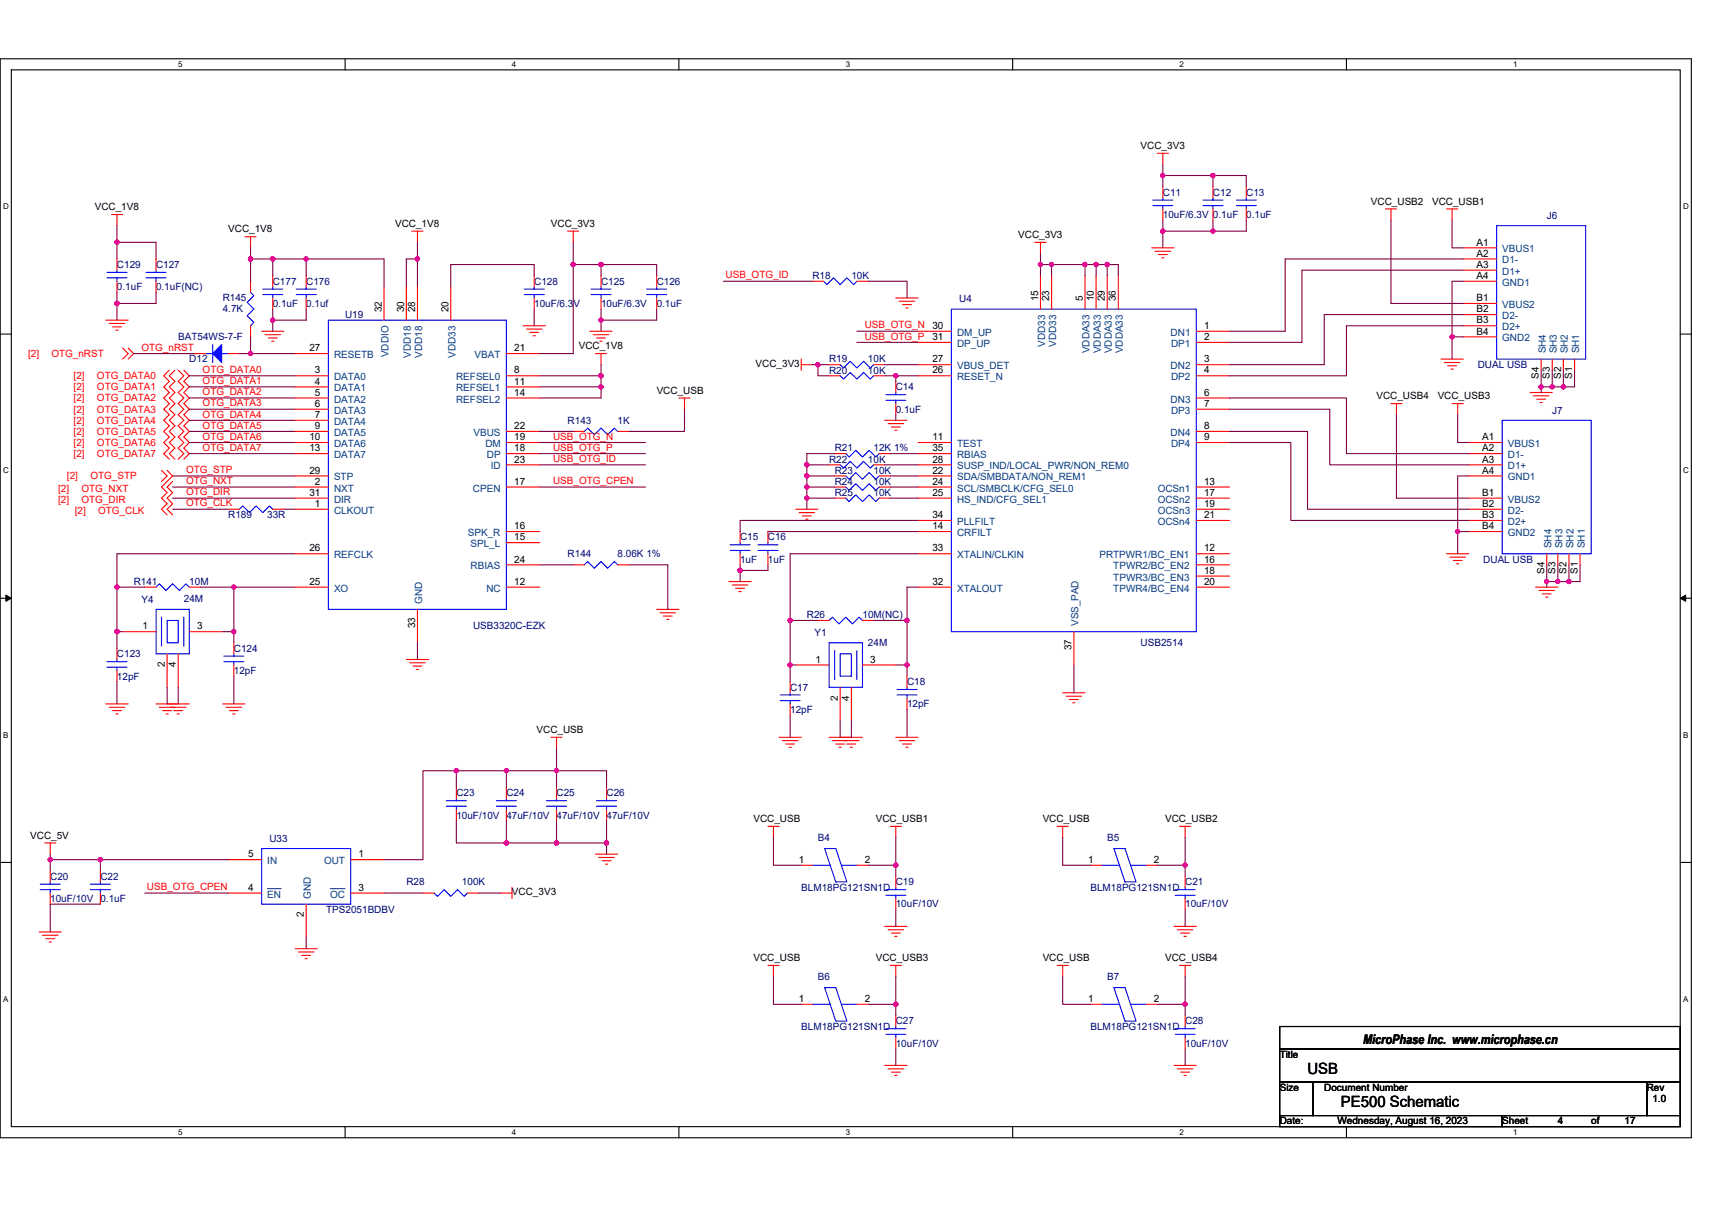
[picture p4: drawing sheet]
<svg xmlns="http://www.w3.org/2000/svg" width="297mm" height="210mm" viewBox="0 0 297 210" stroke-linecap="round" stroke-linejoin="round" font-family="sans-serif">
<path d="M0 10.2h293.5v187.2h-293.5zM2 12.1h289.5v183.4h-289.5z" fill="none" stroke="#000" stroke-width=".19"/>
<g fill="#fff">
<path d="M30.9 10.4h.8v1.6h-.8z"/>
<path d="M30.9 195.7h.8v1.6h-.8z"/>
</g>
<path d="M59.9 10.2v1.9M59.9 195.5v1.9" fill="none" stroke="#000" stroke-width=".19"/>
<g fill="#fff">
<path d="M88.8 10.4h.8v1.6h-.8z"/>
<path d="M88.8 195.7h.8v1.6h-.8z"/>
</g>
<path d="M117.8 10.2v1.9M117.8 195.5v1.9" fill="none" stroke="#000" stroke-width=".19"/>
<g fill="#fff">
<path d="M146.7 10.4h.8v1.6h-.8z"/>
<path d="M146.7 195.7h.8v1.6h-.8z"/>
</g>
<path d="M175.7 10.2v1.9M175.7 195.5v1.9" fill="none" stroke="#000" stroke-width=".19"/>
<g fill="#fff">
<path d="M204.7 10.4h.7v1.6h-.7z"/>
<path d="M204.7 195.7h.7v1.6h-.7z"/>
</g>
<path d="M233.6 10.2v1.9M233.6 195.5v1.9" fill="none" stroke="#000" stroke-width=".19"/>
<g fill="#fff">
<path d="M262.6 10.4h.7v1.6h-.7z"/>
<path d="M262.6 195.7h.7v1.6h-.7z"/>
<path d="M.5 35.1h1v1.5h-1z"/>
<path d="M292 35.1h1v1.5h-1z"/>
<path d="M.5 80.9h1v1.5h-1z"/>
<path d="M292 80.9h1v1.5h-1z"/>
</g>
<path d="M0 58h2M291.5 58h2" fill="none" stroke="#000" stroke-width=".19"/>
<g fill="#fff">
<path d="M.5 126.7h.9v1.6h-.9z"/>
<path d="M292 126.7h.9v1.6h-.9z"/>
</g>
<path d="M0 103.8h2M291.5 103.8h2" fill="none" stroke="#000" stroke-width=".19"/>
<path d="M1 103.3l1 .5-1 .6zM291.5 103.8l1-.5v1.1z" fill="#000" stroke="#000" stroke-width=".17"/>
<g fill="#fff">
<path d="M.5 172.6h.9v1.5h-.9z"/>
<path d="M292 172.6h.9v1.5h-.9z"/>
</g>
<path d="M0 149.7h2M291.5 149.7h2M222 178.1h69.5v3.9h-69.5zM222 182h69.5v5.8h-69.5zM222 187.8h5.8v5.8h-5.8zM222 193.6h38.6v1.9h-38.6zM227.8 187.8h57.9v5.8h-57.9zM260.6 193.6h30.9v1.9h-30.9zM285.7 187.8h5.8v5.8h-5.8z" fill="none" stroke="#000" stroke-width=".19"/>
<g fill="none" stroke="#f00" stroke-width=".19">
<path d="M19.3 37.2h2M20.3 37.2v2M200.8 26.6h1.9M201.8 32.4v1.9M201.8 36.3v1.9M201.8 26.6v1.9M210.5 32.4v1.9M210.5 36.3v1.9M216.2 32.4v1.9M216.2 36.3v1.9M240.4 36.3h1.9M241.3 36.3v1.9"/>
<path d="M251 36.3h1.9M251.9 36.3v1.9M18.4 55.6h3.8M19 56.1h2.7M19.5 56.7h1.6M20.1 57.3h.4M20.3 44.9v2M20.3 48.8v1.9M27.1 44.9v2M27.1 48.8v1.9M42.5 41.1h1.9M43.5 41.1v1.9"/>
<path d="M43.5 48.8v1.9M43.5 56.5v2M45.4 57.5h3.9M46 58.1h2.7M46.6 58.7h1.5M47.1 59.2h.4M47.3 47.8v2M47.3 51.7v1.9M53.1 47.8v2M53.1 51.7v1.9M66.6 49.8v5.8M70.5 49.8v5.8"/>
<path d="M71.5 40.1h1.9M72.4 40.1v2M72.4 49.8v5.8M78.2 49.8v5.8M90.8 56.5h3.8M91.4 57.1h2.6M91.9 57.7h1.6M92.5 58.3h.4M92.7 47.8v2M92.7 51.7v1.9M98.5 40.1h1.9M99.5 40.1v2"/>
<path d="M102.3 57.5h3.9M102.9 58.1h2.7M103.5 58.7h1.5M104.1 59.2h.4M104.3 47.8v2M104.3 51.7v1.9M113.9 47.8v2M113.9 51.7v1.9M140.9 48.8h2M148.7 48.8h1.9M155.4 51.7h3.9M156 52.3h2.7"/>
<path d="M156.6 52.9h1.5M157.2 53.4h.4M159.3 57.5h5.8M159.3 59.4h5.8M179.6 42.1h1.9M180.5 42.1v1.9M180.5 47.8v5.8M182.5 47.8v5.8M188.3 47.8v5.8M190.2 47.8v5.8M192.1 47.8v5.8M194 47.8v5.8"/>
<path d="M199.8 43h3.9M200.4 43.6h2.7M201 44.2h1.5M201.6 44.7h.3M207.6 57.5h5.7M207.6 59.4h5.7M253.9 43h5.8M253.9 44.9h5.8M253.9 46.9h5.8M253.9 48.8h5.8M253.9 52.7h5.8M253.9 54.6h5.8"/>
<path d="M253.9 56.5h5.8M253.9 58.5h5.8M21.3 60.4l.9 1-.9 .9M22.2 60.4l1 1-1 .9M29.4 64.2l-1 1 1 1-1 .9 1 1-1 1 1 .9-1 1 1 1-1 .9 1 1-1 1 1 .9-1 1 1 1-1 .9 1 1M30.3 64.2l-.9 1 .9 1-.9 .9 .9 1-.9 1 .9 .9-.9 1 .9 1-.9 .9 .9 1-.9 1 .9 .9-.9 1 .9 1-.9 .9 .9 1M30.9 64.2l1 1-1 1 1 .9-1 1 1 1-1 .9 1 1-1 1 1 .9-1 1 1 1-1 .9 1 1-1 1 1 .9-1 1M31.9 64.2l.9 1-.9 1 .9 .9-.9 1 .9 1-.9 .9 .9 1-.9 1 .9 .9-.9 1 .9 1-.9 .9 .9 1-.9 1 .9 .9-.9 1M33.8 61.4h1.9M39.6 61.4h1.9M51.2 61.4h5.8M51.2 65.2h5.8"/>
<path d="M51.2 67.1h5.8M51.2 69.1h5.8M51.2 71h5.8M51.2 72.9h5.8M51.2 74.9h5.8M51.2 76.8h5.8M51.2 78.7h5.8M87.9 61.4h5.8M87.9 74.9h5.8M87.9 65.2h5.8M87.9 67.1h5.8M87.9 69.1h5.8"/>
<path d="M87.9 76.8h5.8M87.9 78.7h5.8M99.5 74.9h1.9M103.3 61.4h1.9M104.3 61.4v1.9M107.2 74.9h1.9M117.8 69.1h1.9M118.8 69.1v1.9M139 63.3h1.9M139 62.3v1.9M143.8 63.3h2M143.8 65.2h2"/>
<path d="M144.8 78.7h1.9M151.6 63.3h1.9M151.6 65.2h1.9M152.5 78.7h2M153.5 72.9h3.9M154.1 73.5h2.7M154.7 74.1h1.5M155.2 74.7h.4M155.4 66.2v1.9M155.4 70v2M159.3 63.3h5.8M159.3 65.2h5.8"/>
<path d="M159.3 76.8h5.8M159.3 78.7h5.8M207.6 63.3h5.7M207.6 65.2h5.7M207.6 69.1h5.7M207.6 71h5.7M207.6 74.9h5.7M207.6 76.8h5.7M241.3 70h2M242.3 70v2M250 62.3h3.9M250.6 62.9h2.7"/>
<path d="M251.2 63.5h1.5M251.8 64.1h.4M251.9 70h2M252.9 70v2M254.8 76.8h5.8M254.8 78.7h5.8M265.5 68.1h3.8M266 68.7h2.8M266.6 69.3h1.6M267.2 69.8h.4M267.4 62.3v1.9M269.3 62.3v1.9"/>
<path d="M271.2 62.3v1.9M273.2 62.3v1.9M28 81.6l1 1-1 .9M29 81.6l.9 1-1.9 1.9 1 1-1 .9 1 1-1 1 1 .9M29.9 83.5l-.9 1 .9 1-.9 .9 .9 1-.9 1 .9 .9M39.6 88.4h1.9M47.3 88.4h2M51.2 88.4h5.8M51.2 96.1h5.8M51.2 86.4h5.8M51.2 84.5h5.8M51.2 82.6h5.8"/>
<path d="M87.9 84.5h5.8M87.9 94.2h5.8M87.9 92.2h5.8M87.9 98h5.8M87.9 80.7h5.8M99.5 98h1.9M107.2 98h1.9M128.4 92.2v2M128.4 96.1v1.9M133.2 92.2v2M133.2 96.1v1.9M138.1 88.4h3.8"/>
<path d="M138.6 89h2.7M139.2 89.5h1.6M139.8 90.1h.4M143.8 80.7h2M144.8 82.6h1.9M144.8 84.5h1.9M144.8 86.4h1.9M151.6 80.7h1.9M152.5 82.6h2M152.5 84.5h2M152.5 86.4h2M159.3 80.7h5.8"/>
<path d="M159.3 82.6h5.8M159.3 84.5h5.8M159.3 86.4h5.8M159.3 90.3h5.8M159.3 92.2h5.8M159.3 96.1h5.8M207.6 84.5h5.7M207.6 86.4h5.7M207.6 88.4h5.7M207.6 90.3h5.7M207.6 96.1h5.7M207.6 98h5.7"/>
<path d="M207.6 100h5.7M251 96.1h3.8M251.6 96.7h2.7M252.2 97.3h1.5M252.7 97.8h.4M254.8 80.7h5.8M254.8 82.6h5.8M254.8 86.4h5.8M254.8 88.4h5.8M254.8 90.3h5.8M254.8 92.2h5.8M268.4 96.1v1.9"/>
<path d="M270.3 96.1v1.9M272.2 96.1v1.9M274.1 96.1v1.9M20.3 112.5v1.9M20.3 116.4v1.9M21.3 109.6h5.8M25.1 101.9h2M29 113.5v5.8M30.9 113.5v5.8M32.8 101.9h2M32.8 109.6h5.8M40.6 111.5v2"/>
<path d="M40.6 115.4v1.9M51.2 101.9h5.8M70.5 114.4h3.9M71.1 115h2.7M71.6 115.6h1.6M72.2 116.2h.4M72.4 105.7v5.8M87.9 101.9h5.8M113.9 105.7h3.9M114.5 106.3h2.7M115.1 106.9h1.5M115.7 107.5h.4"/>
<path d="M126.5 100.9h3.8M127.1 101.5h2.6M127.6 102.1h1.6M128.2 102.7h.4M137.1 118.3v1.9M138.1 115.4h5.7M141.9 107.7h1.9M145.8 119.3v5.8M147.7 119.3v5.8M149.6 107.7h2M149.6 115.4h5.8M157.4 117.3v2"/>
<path d="M159.3 101.9h5.8M186.3 109.6v5.8M207.6 101.9h5.7M266.4 101.9h3.9M267 102.5h2.7M267.6 103.1h1.5M268.2 103.6h.4M18.4 122.2h3.8M19 122.7h2.7M19.5 123.3h1.6M20.1 123.9h.4M27.1 122.2h3.8"/>
<path d="M27.6 122.7h2.7M28.2 123.3h1.6M28.8 123.9h.4M29 122.2h3.8M29.6 122.7h2.7M30.2 123.3h1.5M30.7 123.9h.4M38.6 122.2h3.9M39.2 122.7h2.7M39.8 123.3h1.5M40.4 123.9h.4M79.2 136.6v2"/>
<path d="M87.9 136.6v2M95.6 128h1.9M96.6 136.6v2M96.6 128v1.9M105.2 136.6v2M135.2 128h3.8M135.7 128.5h2.7M136.3 129.1h1.6M136.9 129.7h.4M137.1 122.2v1.9M143.8 128h3.9M144.4 128.5h2.7"/>
<path d="M145 129.1h1.6M145.6 129.7h.4M145.8 128h3.8M146.4 128.5h2.7M146.9 129.1h1.6M147.5 129.7h.4M155.4 128h3.9M156 128.5h2.7M156.6 129.1h1.5M157.2 129.7h.4M157.4 121.2v1.9M184.4 120.2h3.9"/>
<path d="M185 120.8h2.7M185.5 121.4h1.6M186.1 122h.4M7.8 146.3h1.9M8.7 151.1v2M8.7 155v1.9M8.7 146.3v1.9M17.4 151.1v2M17.4 155v1.9M39.6 155h5.8M39.6 149.2h5.8M53.1 156.9v5.8"/>
<path d="M60.9 149.2h5.7M60.9 155h5.7M73.4 155h1.9M79.2 140.5v1.9M81.1 155h1.9M86.9 155h1.9M87.9 140.5v1.9M88.8 154v1.9M96.6 140.5v1.9M103.3 148.2h3.9M103.9 148.8h2.7M104.5 149.4h1.5"/>
<path d="M105 150h.4M105.2 140.5v1.9M133.2 143.4h2M134.2 143.4v1.9M139 150.2h1.9M148.7 150.2h1.9M154.5 143.4h1.9M155.4 143.4v1.9M155.4 152.1v1.9M155.4 155.9v2M183.4 143.4h2M184.4 143.4v1.9"/>
<path d="M189.2 150.2h2M198.9 150.2h1.9M204.7 143.4h1.9M205.6 143.4v1.9M205.6 152.1v1.9M205.6 155.9v2M6.8 161.7h3.8M7.4 162.3h2.7M8 162.9h1.5M8.5 163.5h.4M51.2 164.6h3.9M51.8 165.2h2.7"/>
<path d="M52.3 165.8h1.6M52.9 166.4h.4M133.2 167.5h2M134.2 167.5v2M139 174.3h1.9M148.7 174.3h1.9M153.5 160.8h3.9M154.1 161.4h2.7M154.5 167.5h1.9M154.7 161.9h1.5M155.2 162.5h.4M155.4 176.2v1.9"/>
<path d="M155.4 167.5v2M183.4 167.5h2M184.4 167.5v2M189.2 174.3h2M198.9 174.3h1.9M203.7 160.8h3.9M204.3 161.4h2.7M204.7 167.5h1.9M204.8 161.9h1.6M205.4 162.5h.4M205.6 167.5v2M205.6 176.2v1.9"/>
<path d="M153.5 184.9h3.9M154.1 185.5h2.7M154.7 186.1h1.5M155.2 186.6h.4M155.4 180.1v1.9M203.7 184.9h3.9M204.3 185.5h2.7M204.8 186.1h1.6M205.4 186.6h.4M205.6 180.1v1.9"/>
</g>
<g fill="none" stroke="#00f" stroke-width=".19">
<path d="M200 35.7h3.5M200 34.7h3.5M201.8 34.3v.4M201.8 35.7v.6M208.7 35.7h3.5M208.7 34.7h3.5M210.5 34.3v.4M210.5 35.7v.6M214.5 35.7h3.5M214.5 34.7h3.5M216.2 34.3v.4M216.2 35.7v.6"/>
<path d="M259.7 39.2h15.4v23.1h-15.4zM18.6 48.2h3.4M18.6 47.3h3.4M20.3 46.9v.4M20.3 48.2v.6M25.3 48.2h3.5M25.3 47.3h3.5M27.1 46.9v.4M27.1 48.2v.6M36.9 59.8v3.1M43.5 50.7l.5 .6-1.1 1.2 1.1 1.1-1.1 1.2 1.1 1.1-.5 .6M45.6 51.1h3.5"/>
<path d="M45.6 50.2h3.5M47.3 49.8v.4M47.3 51.1v.6M51.4 51.1h3.5M51.4 50.2h3.5M53.1 49.8v.4M53.1 51.1v.6M57 55.6h30.9v50.1h-30.9zM90.9 51.1h3.5M90.9 50.2h3.5M92.7 49.8v.4M92.7 51.1v.6"/>
<path d="M102.5 51.1h3.5M102.5 50.2h3.5M104.3 49.8v.4M104.3 51.1v.6M112.2 51.1h3.5M112.2 50.2h3.5M113.9 49.8v.4M113.9 51.1v.6M142.9 48.8l.6 .6 1.1-1.2 1.2 1.2 1.1-1.2 1.2 1.2 .6-.6M165.1 53.6h42.5v56h-42.5zM35.7 61.4h1.2M38.5 61.4h1.1"/>
<path d="M101.4 74.9l.6-.6 1.1 1.1 1.2-1.1 1.1 1.1 1.2-1.1 .6 .6M145.8 63.3l.6 .6 1.1-1.2 1.2 1.2 1.1-1.2 1.2 1.2 .6-.6M145.8 65.2l.6 .6 1.1-1.2 1.2 1.2 1.1-1.2 1.2 1.2 .6-.6M146.7 78.7l.6 .6 1.2-1.2 1.1 1.2 1.2-1.2 1.2 1.2 .5-.6M153.7 69.5h3.5M153.7 68.5h3.5M155.4 68.1v.4M155.4 69.5v.5M260.6 72.9h15.5v23.2h-15.5zM41.5 88.4l.6-.6 1.2 1.2 1.1-1.2 1.2 1.2 1.2-1.2 .5 .6M101.4 98l.6-.5 1.1 1.1 1.2-1.1 1.1 1.1 1.2-1.1 .6 .5M126.7 95.5h3.5"/>
<path d="M126.7 94.6h3.5M128.4 94.2v.4M128.4 95.5v.6M131.5 95.5h3.5M131.5 94.6h3.5M133.2 94.2v.4M133.2 95.5v.6M145.8 80.7l.6 .5 1.1-1.1 1.2 1.1 1.1-1.1 1.2 1.1 .6-.5M146.7 82.6l.6 .6 1.2-1.2 1.1 1.2 1.2-1.2 1.2 1.2 .5-.6M146.7 84.5l.6 .6 1.2-1.2 1.1 1.2 1.2-1.2 1.2 1.2 .5-.6M146.7 86.4l.6 .6 1.2-1.1 1.1 1.1 1.2-1.1 1.2 1.1 .5-.6M18.6 115.8h3.4"/>
<path d="M18.6 114.8h3.4M20.3 114.4v.4M20.3 115.8v.6M27.1 105.7h5.7v7.8h-5.7zM27.1 101.9l.5-.6 1.2 1.2 1.1-1.2 1.2 1.2 1.2-1.2 .5 .6M28 107.1v5M29 107.7h1.9v3.8h-1.9zM31.9 107.1v5M38.8 114.8h3.5M38.8 113.9h3.5M40.6 113.5v.4M40.6 114.8v.6"/>
<path d="M143.8 111.5h5.8v7.8h-5.8zM143.8 107.7l.6-.6 1.2 1.2 1.1-1.2 1.2 1.2 1.2-1.2 .5 .6M144.8 112.9v5M145.8 113.5h1.9v3.8h-1.9zM148.7 112.9v5M155.6 119.7h3.5M157.4 119.3v.4M77.4 139.9h3.5M77.4 139h3.5M79.2 138.6v.4M79.2 139.9v.6M86.1 139.9h3.5"/>
<path d="M86.1 139h3.5M87.9 138.6v.4M87.9 139.9v.6M94.8 139.9h3.5M94.8 139h3.5M96.6 138.6v.4M96.6 139.9v.6M103.5 139.9h3.5M103.5 139h3.5M105.2 138.6v.4M105.2 139.9v.6M135.4 121.6h3.4"/>
<path d="M135.4 120.6h3.4M137.1 120.2v.4M137.1 121.6v.6M155.6 120.6h3.5M157.4 120.6v.6M7 154.4h3.5M7 153.4h3.5M8.7 153.1v.3M8.7 154.4v.6M15.7 154.4h3.5M15.7 153.4h3.5M17.4 154.4v.6"/>
<path d="M17.4 153.1v.3M45.4 147.3h15.5v9.6h-15.5zM75.3 155l.6 .6 1.2-1.2 1.1 1.2 1.2-1.2 1.1 1.2 .6-.6M140.9 150.2h3.1M143.1 147.3h1.9l1.9 5.8h-1.9zM146 150.2h2.7M153.7 155.4h3.5M153.7 154.4h3.5M155.4 154v.4M155.4 155.4v.5M191.2 150.2h3M193.3 147.3h1.9l1.9 5.8h-1.9z"/>
<path d="M196.2 150.2h2.7M203.9 155.4h3.5M203.9 154.4h3.5M205.6 154v.4M205.6 155.4v.5M140.9 174.3h3.1M143.1 171.4h1.9l1.9 5.8h-1.9zM146 174.3h2.7M153.7 179.5h3.5M153.7 178.5h3.5M155.4 178.1v.4M155.4 179.5v.6"/>
<path d="M191.2 174.3h3M193.3 171.4h1.9l1.9 5.8h-1.9zM196.2 174.3h2.7M203.9 179.5h3.5M203.9 178.5h3.5M205.6 178.1v.4M205.6 179.5v.6"/>
</g>
<path d="M46.4 154.2h2.4M57.3 154.2h2.6" fill="none" stroke="#004080" stroke-width=".17"/>
<path d="M36.9 61.4l1.6-1.6v3.1z" fill-rule="evenodd" fill="#00f" stroke="#00f" stroke-width=".19"/>
<g fill="none" stroke="#800040" stroke-width=".19">
<path d="M20.3 39.2v2.9M201.8 30.5h8.7M201.8 38.2v1.9M201.8 28.5v2M201.8 30.5v1.9M210.5 30.5v1.9M210.5 30.5h5.7v1.9M210.5 38.2v1.9M216.2 38.2v1.9h-5.7M241.3 38.2v14.5h12.6M251.9 38.2v4.8h2M20.3 42.1v2.8"/>
<path d="M20.3 50.7v4.9M20.3 42.1h6.8v2.8M27.1 50.7v2h-6.8M43.5 58.5v2.9M43.5 44.9v3.9M43.5 43v1.9M43.5 44.9h3.8M47.3 55.6v1.9M47.3 44.9v2.9M47.3 44.9h5.8M47.3 53.6v2M53.1 44.9h13.5v4.9"/>
<path d="M53.1 44.9v2.9M53.1 53.6v2h-5.8M72.4 44.9v4.9M72.4 44.9h-1.9v4.9M72.4 42.1v2.8M92.7 53.6v2.9M92.7 47.8v-1.9h-14.5v3.9M99.5 45.9h4.8M99.5 45.9v15.5h-5.8M99.5 42.1v3.8M104.3 53.6v2M104.3 55.6v1.9"/>
<path d="M104.3 45.9v1.9M104.3 45.9h9.6v1.9M113.9 53.6v2h-9.6M125.5 48.8h15.4M148.7 57.5h10.6M148.7 59.4h10.6M150.6 48.8h6.8v2.9M180.5 45.9h2M180.5 44v1.9M180.5 45.9v1.9M182.5 45.9v1.9M182.5 45.9h5.8v1.9"/>
<path d="M188.3 45.9h1.9M190.2 45.9v1.9M190.2 45.9h1.9M192.1 45.9h1.9v1.9M192.1 45.9v1.9M201.8 40.1h8.7M201.8 40.1v2.9M251.9 58.5v3.8M253.9 44.9h-30.9v12.6h-9.7M253.9 48.8h-2v9.7h2M253.9 54.6h-24.1v8.7h-16.5M253.9 46.9h-28v12.5h-12.6"/>
<path d="M253.9 56.5h-20.3v8.7h-20.3M23.2 61.4h10.6M32.8 71h18.4M32.8 69.1h18.4M32.8 67.1h18.4M32.8 65.2h18.4M32.8 72.9h18.4M32.8 78.7h18.4M32.8 76.8h18.4M32.8 74.9h18.4M41.5 61.4h2M43.5 61.4h7.7"/>
<path d="M93.7 78.7h18.3M93.7 76.8h18.3M93.7 65.2h10.6M93.7 67.1h10.6M93.7 74.9h5.8M104.3 63.3v1.9M104.3 65.2v1.9M104.3 67.1v2h-10.6M118.8 71v3.9h-9.7M140.9 63.3h1M141.9 63.3h1.9M141.9 63.3v1.9h1.9"/>
<path d="M144.8 78.7h-4.8v2h3.8M153.5 65.2h1.9M153.5 63.3h5.8M154.5 78.7h4.8M155.4 65.2v1M155.4 65.2h3.9M155.4 72v.9M213.3 74.9h13.6v13.5h27.9M213.3 69.1h20.3v9.6h21.2M213.3 76.8h10.7v13.5h30.8M213.3 71h17.4v9.7h24.1M242.3 72v14.4h12.5"/>
<path d="M252.9 72v4.8h1.9M267.4 64.2v2.9M267.4 67.1v1M267.4 67.1h1.9M269.3 64.2v2.9h1.9M271.2 64.2v2.9M273.2 64.2v2.9h-2M29.9 84.5h21.3M29.9 88.4h9.7M29.9 86.4h21.3M29.9 82.6h21.3M49.3 88.4h1.9"/>
<path d="M51.2 96.1h-30.9v5.8M93.7 80.7h18.3M93.7 84.5h18.3M93.7 98h5.8M109.1 98h6.8v7.7M128.4 98v1M128.4 99v1.9M133.2 98v1h-4.8M133.2 92.2h26.1M140 84.5v1.9h4.8M140 82.6v1.9h4.8M140 80.7v1.9h4.8"/>
<path d="M140 86.4v2M153.5 80.7h5.8M154.5 82.6h4.8M154.5 86.4h4.8M154.5 84.5h4.8M159.3 96.1h-22.2v11.6M159.3 90.3h-30.9v1.9M252.9 92.2h1.9M252.9 92.2v3.9M254.8 82.6h-1.9v9.6M268.4 98v2.9h1.9M270.3 98v2.9"/>
<path d="M272.2 98v2.9h1.9v-2.9M20.3 109.6h1M20.3 101.9h4.8M20.3 118.3v3.9M20.3 109.6v2.9M20.3 101.9v7.7M29 119.3v2.9M30.9 119.3v2.9M34.8 101.9h5.8M38.6 109.6h2M40.6 109.6v1.9M40.6 101.9h10.6"/>
<path d="M40.6 101.9v7.7M40.6 117.3v4.9M72.4 111.5v2.9M137.1 115.4h1M137.1 115.4v2.9M137.1 107.7h4.8M137.1 107.7v7.7M151.6 107.7h5.8M155.4 115.4h2M157.4 107.7v7.7M157.4 115.4v1.9M159.3 101.9h-1.9v5.8"/>
<path d="M186.3 115.4v4.8M268.4 100.9v1M270.3 100.9h1.9M79.2 133.8h-5.8v15.4h-6.8M79.2 133.8v2.8M79.2 133.8h8.7v2.8M87.9 133.8h8.7M96.6 133.8h8.6v2.8M96.6 129.9v3.9M96.6 133.8v2.8M137.1 124.1v3.9M145.8 125.1v2.9"/>
<path d="M147.7 125.1v2.9M157.4 123.1v4.9M8.7 149.2v1.9M8.7 148.2v1M8.7 149.2h8.7v1.9M17.4 156.9h-8.7v4.8M17.4 149.2h22.2M25.1 155h14.5M66.6 155h6.8M79.2 142.4v3.9h8.7M83 155h3.9M87.9 142.4v3.9"/>
<path d="M87.9 146.3h8.7M96.6 142.4v3.9M96.6 146.3h8.6M105.2 142.4v3.9M105.2 146.3v1.9M134.2 145.3v4.9h4.8M150.6 150.2h4.8M155.4 145.3v4.9M155.4 157.9v2.9M155.4 150.2v1.9M184.4 145.3v4.9h4.8M200.8 150.2h4.8"/>
<path d="M205.6 157.9v2.9M205.6 145.3v4.9M205.6 150.2v1.9M53.1 162.7v1.9M134.2 169.5v4.8h4.8M150.6 174.3h4.8M155.4 169.5v4.8M155.4 174.3v1.9M184.4 169.5v4.8h4.8M200.8 174.3h4.8M205.6 169.5v4.8M205.6 174.3v1.9"/>
<path d="M155.4 182v2.9M205.6 182v2.9"/>
</g>
<g fill="#f0f" stroke="#f0f" stroke-width=".19">
<circle cx="137.1" cy="115.4" r=".38"/>
<circle cx="157.4" cy="115.4" r=".38"/>
<circle cx="87.9" cy="133.7" r=".38"/>
<circle cx="87.9" cy="146.3" r=".38"/>
<circle cx="96.5" cy="146.3" r=".38"/>
<circle cx="105.2" cy="146.3" r=".38"/>
<circle cx="157.4" cy="107.7" r=".38"/>
<circle cx="137.1" cy="107.7" r=".38"/>
<circle cx="210.4" cy="40.1" r=".38"/>
<circle cx="201.7" cy="40.1" r=".38"/>
<circle cx="210.4" cy="30.5" r=".38"/>
<circle cx="201.7" cy="30.5" r=".38"/>
<circle cx="180.5" cy="45.9" r=".38"/>
<circle cx="190.2" cy="45.9" r=".38"/>
<circle cx="192.1" cy="45.9" r=".38"/>
<circle cx="188.2" cy="45.9" r=".38"/>
<circle cx="182.4" cy="45.9" r=".38"/>
<circle cx="141.9" cy="63.3" r=".38"/>
<circle cx="155.4" cy="65.2" r=".38"/>
<circle cx="140" cy="86.4" r=".38"/>
<circle cx="140" cy="84.5" r=".38"/>
<circle cx="140" cy="82.6" r=".38"/>
<circle cx="140" cy="80.6" r=".38"/>
<circle cx="128.4" cy="99" r=".38"/>
<circle cx="267.4" cy="67.1" r=".38"/>
<circle cx="271.3" cy="67.1" r=".38"/>
<circle cx="269.3" cy="67.1" r=".38"/>
<circle cx="272.2" cy="100.9" r=".38"/>
<circle cx="270.3" cy="100.9" r=".38"/>
<circle cx="268.4" cy="100.9" r=".38"/>
<circle cx="252.9" cy="92.2" r=".38"/>
<circle cx="251.9" cy="58.4" r=".38"/>
<circle cx="96.5" cy="133.7" r=".38"/>
<circle cx="155.4" cy="150.1" r=".38"/>
<circle cx="8.7" cy="149.2" r=".38"/>
<circle cx="205.6" cy="150.1" r=".38"/>
<circle cx="155.4" cy="174.3" r=".38"/>
<circle cx="205.6" cy="174.3" r=".38"/>
<circle cx="17.4" cy="149.2" r=".38"/>
<circle cx="20.3" cy="109.6" r=".38"/>
<circle cx="20.3" cy="101.9" r=".38"/>
<circle cx="40.6" cy="109.6" r=".38"/>
<circle cx="40.6" cy="101.9" r=".38"/>
<circle cx="104.3" cy="55.5" r=".38"/>
<circle cx="99.4" cy="45.9" r=".38"/>
<circle cx="104.3" cy="67.1" r=".38"/>
<circle cx="104.3" cy="65.2" r=".38"/>
<circle cx="104.3" cy="45.9" r=".38"/>
<circle cx="43.5" cy="61.3" r=".38"/>
<circle cx="43.5" cy="44.9" r=".38"/>
<circle cx="72.4" cy="44.9" r=".38"/>
<circle cx="53.1" cy="44.9" r=".38"/>
<circle cx="47.3" cy="55.5" r=".38"/>
<circle cx="47.3" cy="44.9" r=".38"/>
<circle cx="20.3" cy="42" r=".38"/>
<circle cx="20.3" cy="52.6" r=".38"/>
<circle cx="79.2" cy="133.7" r=".38"/>
</g>
<g font-size="2.7">
<text x="226.9" y="186.3">USB</text>
<text x="232.6" y="192.1">PE500 Schematic</text>
</g>
<text font-size="2.3" x="236.5" y="181.1">MicroPhase Inc. www.microphase.cn</text>
<g font-size="1.7">
<text x="197.9" y="25.8">VCC_3V3</text>
<text x="237.9" y="35.5">VCC_USB2</text>
<text x="248.5" y="35.5">VCC_USB1</text>
<text x="16.4" y="36.4">VCC_1V8</text>
<text x="39.6" y="40.3">VCC_1V8</text>
<text x="68.6" y="39.3">VCC_1V8</text>
<text x="95.6" y="39.3">VCC_3V3</text>
<text x="176.7" y="41.3">VCC_3V3</text>
<text x="256.2" y="42.6">A1</text>
<text x="256.2" y="44.5">A2</text>
<text x="256.2" y="46.5">A3</text>
<text x="180.1" y="52.3" transform="rotate(-90 180.1 52.3)">15</text>
<text x="182.1" y="52.3" transform="rotate(-90 182.1 52.3)">23</text>
<text x="187.9" y="52.3" transform="rotate(-90 187.9 52.3)">5</text>
<text x="189.8" y="52.3" transform="rotate(-90 189.8 52.3)">10</text>
<text x="191.7" y="52.3" transform="rotate(-90 191.7 52.3)">29</text>
<text x="193.6" y="52.3" transform="rotate(-90 193.6 52.3)">36</text>
<text x="256.2" y="48.4">A4</text>
<text x="256.2" y="52.3">B1</text>
<text x="66.2" y="54.2" transform="rotate(-90 66.2 54.2)">32</text>
<text x="70.1" y="54.2" transform="rotate(-90 70.1 54.2)">30</text>
<text x="72" y="54.2" transform="rotate(-90 72 54.2)">28</text>
<text x="77.8" y="54.2" transform="rotate(-90 77.8 54.2)">20</text>
<text x="161.8" y="57.1">30</text>
<text x="161.8" y="59">31</text>
<text x="208.9" y="57.1">1</text>
<text x="208.9" y="59">2</text>
<text x="256.2" y="54.2">B2</text>
<text x="256.2" y="56.1">B3</text>
<text x="256.2" y="58.1">B4</text>
<text x="53.7" y="61">27</text>
<text x="54.6" y="64.8">3</text>
<text x="89.2" y="61">21</text>
<text x="89.2" y="64.8">8</text>
<text x="100.4" y="60.6">VCC_1V8</text>
<text x="131.1" y="63.7">VCC_3V3</text>
<text x="161.8" y="62.9">27</text>
<text x="161.8" y="64.8">26</text>
<text x="208.9" y="62.9">3</text>
<text x="208.9" y="64.8">4</text>
<text x="267" y="65.8" transform="rotate(-90 267 65.8)">S4</text>
<text x="268.9" y="65.8" transform="rotate(-90 268.9 65.8)">S3</text>
<text x="270.8" y="65.8" transform="rotate(-90 270.8 65.8)">S2</text>
<text x="272.8" y="65.8" transform="rotate(-90 272.8 65.8)">S1</text>
<text x="54.6" y="66.7">4</text>
<text x="54.6" y="68.7">5</text>
<text x="54.6" y="70.6">6</text>
<text x="89.2" y="66.7">11</text>
<text x="89.2" y="68.7">14</text>
<text x="113.9" y="68.3">VCC_USB</text>
<text x="208.9" y="68.7">6</text>
<text x="208.9" y="70.6">7</text>
<text x="238.8" y="69.3">VCC_USB4</text>
<text x="249.4" y="69.3">VCC_USB3</text>
<text x="53.7" y="76.4">10</text>
<text x="54.6" y="72.5">7</text>
<text x="54.6" y="74.5">9</text>
<text x="89.2" y="74.5">22</text>
<text x="89.2" y="76.4">19</text>
<text x="161.8" y="76.4">11</text>
<text x="208.9" y="74.5">8</text>
<text x="208.9" y="76.4">9</text>
<text x="257.2" y="76.4">A1</text>
<text x="53.7" y="82.2">29</text>
<text x="53.7" y="78.3">13</text>
<text x="89.2" y="80.3">23</text>
<text x="89.2" y="78.3">18</text>
<text x="161.8" y="80.3">28</text>
<text x="161.8" y="82.2">22</text>
<text x="161.8" y="78.3">35</text>
<text x="257.2" y="78.3">A2</text>
<text x="257.2" y="80.3">A3</text>
<text x="257.2" y="82.2">A4</text>
<text x="53.7" y="86">31</text>
<text x="54.6" y="88">1</text>
<text x="54.6" y="84.1">2</text>
<text x="89.2" y="84.1">17</text>
<text x="161.8" y="84.1">24</text>
<text x="161.8" y="86">25</text>
<text x="161.8" y="89.9">34</text>
<text x="208.9" y="84.1">13</text>
<text x="208.9" y="86">17</text>
<text x="208.9" y="88">19</text>
<text x="208.9" y="89.9">21</text>
<text x="257.2" y="86">B1</text>
<text x="257.2" y="88">B2</text>
<text x="257.2" y="89.9">B3</text>
<text x="53.7" y="95.7">26</text>
<text x="89.2" y="91.8">16</text>
<text x="89.2" y="93.8">15</text>
<text x="161.8" y="91.8">14</text>
<text x="161.8" y="95.7">33</text>
<text x="208.9" y="95.7">12</text>
<text x="257.2" y="91.8">B4</text>
<text x="53.7" y="101.5">25</text>
<text x="89.2" y="97.6">24</text>
<text x="89.2" y="101.5">12</text>
<text x="161.8" y="101.5">32</text>
<text x="208.9" y="97.6">16</text>
<text x="208.9" y="99.6">18</text>
<text x="208.9" y="101.5">20</text>
<text x="268" y="99.5" transform="rotate(-90 268 99.5)">S4</text>
<text x="269.9" y="99.5" transform="rotate(-90 269.9 99.5)">S3</text>
<text x="271.8" y="99.5" transform="rotate(-90 271.8 99.5)">S2</text>
<text x="273.7" y="99.5" transform="rotate(-90 273.7 99.5)">S1</text>
<text x="24.7" y="109.2">1</text>
<text x="34.2" y="109.2">3</text>
<text x="72" y="109" transform="rotate(-90 72 109)">33</text>
<text x="185.9" y="112.9" transform="rotate(-90 185.9 112.9)">37</text>
<text x="28.6" y="115.8" transform="rotate(-90 28.6 115.8)">2</text>
<text x="30.5" y="115.8" transform="rotate(-90 30.5 115.8)">4</text>
<text x="141.5" y="115">1</text>
<text x="151" y="115">3</text>
<text x="145.4" y="121.6" transform="rotate(-90 145.4 121.6)">2</text>
<text x="147.3" y="121.6" transform="rotate(-90 147.3 121.6)">4</text>
<text x="93.1" y="127.2">VCC_USB</text>
<text x="130.7" y="142.6">VCC_USB</text>
<text x="152" y="142.6">VCC_USB1</text>
<text x="180.9" y="142.6">VCC_USB</text>
<text x="202.1" y="142.6">VCC_USB2</text>
<text x="5.2" y="145.5">VCC_5V</text>
<text x="43.1" y="148.8">5</text>
<text x="62.2" y="148.8">1</text>
<text x="138.6" y="149.8">1</text>
<text x="150" y="149.8">2</text>
<text x="188.8" y="149.8">1</text>
<text x="200.2" y="149.8">2</text>
<text x="43.1" y="154.6">4</text>
<text x="62.2" y="154.6">3</text>
<text x="88.8" y="155.4">VCC_3V3</text>
<text x="52.7" y="159.2" transform="rotate(-90 52.7 159.2)">2</text>
<text x="130.7" y="166.8">VCC_USB</text>
<text x="152" y="166.8">VCC_USB3</text>
<text x="180.9" y="166.8">VCC_USB</text>
<text x="202.1" y="166.8">VCC_USB4</text>
<text x="138.6" y="173.9">1</text>
<text x="150" y="173.9">2</text>
<text x="188.8" y="173.9">1</text>
<text x="200.2" y="173.9">2</text>
<text x="222" y="183.6">Title</text>
<text x="222" y="189.3">Size</text>
<text x="229.8" y="189.3">Document Number</text>
<text x="285.7" y="189.3">Rev</text>
<text x="286.7" y="191.3">1.0</text>
<text x="222" y="195.1">Date:</text>
<text x="232.1" y="195.1">Wednesday, August 16, 2023</text>
<text x="260.6" y="195.1">Sheet</text>
<text x="270.3" y="195.1">4</text>
<text x="276.1" y="195.1">of</text>
<text x="281.9" y="195.1">17</text>
</g>
<g font-size="1.7" fill="#000080">
<text x="201.8" y="34">C11</text>
<text x="210.5" y="34">C12</text>
<text x="216.2" y="34">C13</text>
<text x="201.8" y="37.8">10uF/6.3V 0.1uF</text>
<text x="216.2" y="37.8">0.1uF</text>
<text x="268.4" y="38">J6</text>
<text x="20.3" y="46.5">C129</text>
<text x="27.1" y="46.5">C127</text>
<text x="20.3" y="50.4">0.1uF</text>
<text x="27.1" y="50.4">0.1uF(NC)</text>
<text x="38.6" y="52.3">R145</text>
<text x="47.3" y="49.4">C177</text>
<text x="47.3" y="53.3">0.1uF</text>
<text x="53.1" y="49.4">C176</text>
<text x="53.1" y="53.3">0.1uf</text>
<text x="92.7" y="49.4">C128</text>
<text x="92.7" y="53.3">10uF/6.3V</text>
<text x="104.3" y="49.4">C125</text>
<text x="104.3" y="53.3">10uF/6.3V</text>
<text x="113.9" y="49.4">C126</text>
<text x="113.9" y="53.3">0.1uF</text>
<text x="140.9" y="48.4">R18</text>
<text x="147.7" y="48.4">10K</text>
<text x="166.4" y="52.5">U4</text>
<text x="30.9" y="59">BAT54WS-7-F</text>
<text x="38.6" y="54.2">4.7K</text>
<text x="59.9" y="55.2">U19</text>
<text x="32.8" y="62.9">D12</text>
<text x="143.8" y="62.9">R19</text>
<text x="143.8" y="64.8">R20</text>
<text x="150.6" y="62.9">10K</text>
<text x="150.6" y="64.8">10K</text>
<text x="256.4" y="63.9">DUAL USB</text>
<text x="155.4" y="67.7">C14</text>
<text x="155.4" y="71.6">0.1uF</text>
<text x="269.3" y="71.8">J7</text>
<text x="98.5" y="73.5">R143</text>
<text x="107.2" y="73.5">1K</text>
<text x="143.8" y="80.3">R22</text>
<text x="144.8" y="78.3">R21</text>
<text x="144.8" y="82.2">R23</text>
<text x="150.6" y="80.3">10K</text>
<text x="151.6" y="78.3">12K 1%</text>
<text x="151.6" y="82.2">10K</text>
<text x="39.6" y="89.9">R189</text>
<text x="46.4" y="89.9">33R</text>
<text x="144.8" y="84.1">R24</text>
<text x="144.8" y="86.1">R25</text>
<text x="151.6" y="84.1">10K</text>
<text x="151.6" y="86.1">10K</text>
<text x="128.4" y="93.8">C15</text>
<text x="133.2" y="93.8">C16</text>
<text x="23.2" y="101.5">R141</text>
<text x="32.8" y="101.5">10M</text>
<text x="98.5" y="96.7">R144</text>
<text x="107.2" y="96.7">8.06K 1%</text>
<text x="128.4" y="97.6">1uF</text>
<text x="133.2" y="97.6">1uF</text>
<text x="257.4" y="97.6">DUAL USB</text>
<text x="24.5" y="104.6">Y4</text>
<text x="31.9" y="104.4">24M</text>
<text x="140" y="107.3">R26</text>
<text x="149.6" y="107.3">10M(NC)</text>
<text x="40.6" y="113.1">C124</text>
<text x="82.1" y="109.2">USB3320C-EZK</text>
<text x="141.3" y="110.4">Y1</text>
<text x="150.6" y="112.1">24M</text>
<text x="197.9" y="112.1">USB2514</text>
<text x="20.3" y="114">C123</text>
<text x="20.3" y="117.9">12pF</text>
<text x="40.6" y="116.9">12pF</text>
<text x="137.1" y="119.8">C17</text>
<text x="157.4" y="118.9">C18</text>
<text x="137.1" y="123.7">12pF</text>
<text x="157.4" y="122.7">12pF</text>
<text x="79.2" y="138.2">C23</text>
<text x="79.2" y="142">10uF/10V 47uF/10V 47uF/10V 47uF/10V</text>
<text x="87.9" y="138.2">C24</text>
<text x="96.6" y="138.2">C25</text>
<text x="105.2" y="138.2">C26</text>
<text x="46.8" y="146.1">U33</text>
<text x="141.9" y="145.9">B4</text>
<text x="192.1" y="145.9">B5</text>
<text x="8.7" y="152.7">C20</text>
<text x="17.4" y="152.7">C22</text>
<text x="70.5" y="153.6">R28</text>
<text x="80.2" y="153.6">100K</text>
<text x="139" y="154.6">BLM18PG121SN1D</text>
<text x="155.4" y="153.6">C19</text>
<text x="189.2" y="154.6">BLM18PG121SN1D</text>
<text x="205.6" y="153.6">C21</text>
<text x="8.7" y="156.5">10uF/10V 0.1uF</text>
<text x="56.6" y="158.5">TPS2051BDBV</text>
<text x="155.4" y="157.5">10uF/10V</text>
<text x="205.6" y="157.5">10uF/10V</text>
<text x="141.9" y="170">B6</text>
<text x="192.1" y="170">B7</text>
<text x="139" y="178.7">BLM18PG121SN1D</text>
<text x="155.4" y="177.8">C27</text>
<text x="189.2" y="178.7">BLM18PG121SN1D</text>
<text x="205.6" y="177.8">C28</text>
<text x="155.4" y="181.6">10uF/10V</text>
<text x="205.6" y="181.6">10uF/10V</text>
</g>
<g font-size="1.7" fill="#004080">
<text x="260.6" y="43.8">VBUS1</text>
<text x="260.6" y="45.7">D1-</text>
<text x="260.6" y="47.7">D1+</text>
<text x="260.6" y="49.6">GND1</text>
<text x="260.6" y="53.4">VBUS2</text>
<text x="166" y="58.3">DM_UP</text>
<text x="203.1" y="58.3">DN1</text>
<text x="260.6" y="55.4">D2-</text>
<text x="260.6" y="57.3">D2+</text>
<text x="260.6" y="59.2">GND2</text>
<text x="58" y="62.1">RESETB</text>
<text x="58" y="66">DATA0</text>
<text x="67.4" y="62" transform="rotate(-90 67.4 62)">VDDIO</text>
<text x="71.3" y="62.1" transform="rotate(-90 71.3 62.1)">VDD18</text>
<text x="73.2" y="62.1" transform="rotate(-90 73.2 62.1)">VDD18</text>
<text x="79" y="62.1" transform="rotate(-90 79 62.1)">VDD33</text>
<text x="79.1" y="66">REFSEL0</text>
<text x="82.3" y="62.1">VBAT</text>
<text x="166" y="64.1">VBUS_DET</text>
<text x="166" y="60.2">DP_UP</text>
<text x="166" y="66">RESET_N</text>
<text x="181.3" y="60.2" transform="rotate(-90 181.3 60.2)">VDD33</text>
<text x="183.3" y="60.2" transform="rotate(-90 183.3 60.2)">VDD33</text>
<text x="189.1" y="61.3" transform="rotate(-90 189.1 61.3)">VDDA33</text>
<text x="191" y="61.3" transform="rotate(-90 191 61.3)">VDDA33</text>
<text x="192.9" y="61.3" transform="rotate(-90 192.9 61.3)">VDDA33</text>
<text x="194.8" y="61.3" transform="rotate(-90 194.8 61.3)">VDDA33</text>
<text x="203.1" y="64.1">DN2</text>
<text x="203.2" y="60.2">DP1</text>
<text x="203.2" y="66">DP2</text>
<text x="268.2" y="61.3" transform="rotate(-90 268.2 61.3)">SH4</text>
<text x="270.1" y="61.3" transform="rotate(-90 270.1 61.3)">SH3</text>
<text x="272.1" y="61.3" transform="rotate(-90 272.1 61.3)">SH2</text>
<text x="274" y="61.3" transform="rotate(-90 274 61.3)">SH1</text>
<text x="58" y="67.9">DATA1</text>
<text x="58" y="69.8">DATA2</text>
<text x="58" y="71.8">DATA3</text>
<text x="79.1" y="67.9">REFSEL1</text>
<text x="79.1" y="69.8">REFSEL2</text>
<text x="203.1" y="69.8">DN3</text>
<text x="203.2" y="71.8">DP3</text>
<text x="58" y="73.7">DATA4</text>
<text x="58" y="75.6">DATA5</text>
<text x="58" y="77.6">DATA6</text>
<text x="82.1" y="75.6">VBUS</text>
<text x="84.2" y="77.6">DM</text>
<text x="166" y="77.6">TEST</text>
<text x="203.1" y="75.6">DN4</text>
<text x="203.2" y="77.6">DP4</text>
<text x="261.6" y="77.6">VBUS1</text>
<text x="58" y="83.4">STP</text>
<text x="58" y="79.5">DATA7</text>
<text x="84.5" y="79.5">DP</text>
<text x="85.2" y="81.4">ID</text>
<text x="166" y="81.4">SUSP_IND/LOCAL_PWR/NON_REM0</text>
<text x="166" y="83.4">SDA/SMBDATA/NON_REM1</text>
<text x="166" y="79.5">RBIAS</text>
<text x="261.6" y="79.5">D1-</text>
<text x="261.6" y="81.4">D1+</text>
<text x="261.6" y="83.4">GND1</text>
<text x="58" y="89.2">CLKOUT</text>
<text x="58" y="87.2">DIR</text>
<text x="58" y="85.3">NXT</text>
<text x="82.1" y="85.3">CPEN</text>
<text x="166" y="85.3">SCL/SMBCLK/CFG_SEL0</text>
<text x="166" y="87.2">HS_IND/CFG_SEL1</text>
<text x="200.9" y="85.3">OCSn1</text>
<text x="200.9" y="87.2">OCSn2</text>
<text x="200.9" y="89.2">OCSn3</text>
<text x="261.6" y="87.2">VBUS2</text>
<text x="261.6" y="89.2">D2-</text>
<text x="81.2" y="93">SPK_R</text>
<text x="81.6" y="95">SPL_L</text>
<text x="166" y="91.1">PLLFILT</text>
<text x="166" y="93">CRFILT</text>
<text x="200.9" y="91.1">OCSn4</text>
<text x="261.6" y="91.1">D2+</text>
<text x="261.6" y="93">GND2</text>
<text x="269.2" y="95.1" transform="rotate(-90 269.2 95.1)">SH4</text>
<text x="271.1" y="95.1" transform="rotate(-90 271.1 95.1)">SH3</text>
<text x="273" y="95.1" transform="rotate(-90 273 95.1)">SH2</text>
<text x="275" y="95.1" transform="rotate(-90 275 95.1)">SH1</text>
<text x="58" y="96.9">REFCLK</text>
<text x="81.7" y="98.8">RBIAS</text>
<text x="166" y="96.9">XTALIN/CLKIN</text>
<text x="190.8" y="96.9">PRTPWR1/BC_EN1</text>
<text x="193.2" y="98.8">TPWR2/BC_EN2</text>
<text x="193.2" y="100.8">TPWR3/BC_EN3</text>
<text x="58" y="102.7">XO</text>
<text x="73.2" y="104.8" transform="rotate(-90 73.2 104.8)">GND</text>
<text x="84.4" y="102.7">NC</text>
<text x="166" y="102.7">XTALOUT</text>
<text x="193.2" y="102.7">TPWR4/BC_EN4</text>
<text x="187.1" y="108.6" transform="rotate(-90 187.1 108.6)">VSS_PAD</text>
<text x="46.4" y="150">IN</text>
<text x="56.2" y="150">OUT</text>
<text x="46.4" y="155.8">EN</text>
<text x="53.9" y="155.9" transform="rotate(-90 53.9 155.9)">GND</text>
<text x="57.3" y="155.8">OC</text>
</g>
<g font-size="1.7" fill="#f00">
<text x="125.9" y="48.3">USB_OTG_ID</text>
<text x="150" y="57">USB_OTG_N</text>
<text x="150" y="58.9">USB_OTG_P</text>
<text x="4.9" y="61.9">[2]</text>
<text x="8.9" y="61.9">OTG_nRST</text>
<text x="12.8" y="65.8">[2]</text>
<text x="16.8" y="65.8">OTG_DATA0</text>
<text x="24.5" y="60.9">OTG_nRST</text>
<text x="35.2" y="64.7">OTG_DATA0</text>
<text x="12.8" y="67.7">[2]</text>
<text x="12.8" y="69.7">[2]</text>
<text x="12.8" y="71.6">[2]</text>
<text x="16.8" y="67.7">OTG_DATA1</text>
<text x="16.8" y="69.7">OTG_DATA2</text>
<text x="16.8" y="71.6">OTG_DATA3</text>
<text x="35.2" y="70.5">OTG_DATA3</text>
<text x="35.2" y="68.6">OTG_DATA2</text>
<text x="35.2" y="66.7">OTG_DATA1</text>
<text x="12.8" y="75.4">[2]</text>
<text x="12.8" y="73.5">[2]</text>
<text x="12.8" y="77.4">[2]</text>
<text x="16.8" y="75.4">OTG_DATA5</text>
<text x="16.8" y="73.5">OTG_DATA4</text>
<text x="16.8" y="77.4">OTG_DATA6</text>
<text x="35.2" y="74.4">OTG_DATA5</text>
<text x="35.2" y="72.5">OTG_DATA4</text>
<text x="35.2" y="76.3">OTG_DATA6</text>
<text x="96" y="76.3">USB_OTG_N</text>
<text x="11.6" y="83.2">[2]</text>
<text x="12.8" y="79.3">[2]</text>
<text x="15.7" y="83.2">OTG_STP</text>
<text x="16.8" y="79.3">OTG_DATA7</text>
<text x="32.3" y="82.1">OTG_STP</text>
<text x="35.2" y="78.2">OTG_DATA7</text>
<text x="96" y="78.2">USB_OTG_P</text>
<text x="96" y="80.2">USB_OTG_ID</text>
<text x="10.1" y="85.3">[2]</text>
<text x="10.1" y="87.2">[2]</text>
<text x="13" y="89.2">[2]</text>
<text x="14.1" y="85.3">OTG_NXT</text>
<text x="14.1" y="87.2">OTG_DIR</text>
<text x="17" y="89.2">OTG_CLK</text>
<text x="32.3" y="87.9">OTG_CLK</text>
<text x="32.3" y="84">OTG_NXT</text>
<text x="32.3" y="86">OTG_DIR</text>
<text x="96" y="84">USB_OTG_CPEN</text>
<text x="25.5" y="154.5">USB_OTG_CPEN</text>
</g>
<g font-size="1.4">
<text x="30.9" y="11.7">5</text>
<text x="88.8" y="11.7">4</text>
<text x="146.7" y="11.7">3</text>
<text x="204.7" y="11.7">2</text>
<text x="262.6" y="11.7">1</text>
<text x=".5" y="36.3">D</text>
<text x="292" y="36.3">D</text>
<text x=".5" y="82.1">C</text>
<text x="292" y="82.1">C</text>
<text x=".5" y="128">B</text>
<text x="292" y="128">B</text>
<text x=".5" y="173.8">A</text>
<text x="292" y="173.8">A</text>
<text x="30.9" y="197">5</text>
<text x="88.8" y="197">4</text>
<text x="146.7" y="197">3</text>
<text x="204.7" y="197">2</text>
<text x="262.6" y="197">1</text>
</g>
</svg>
